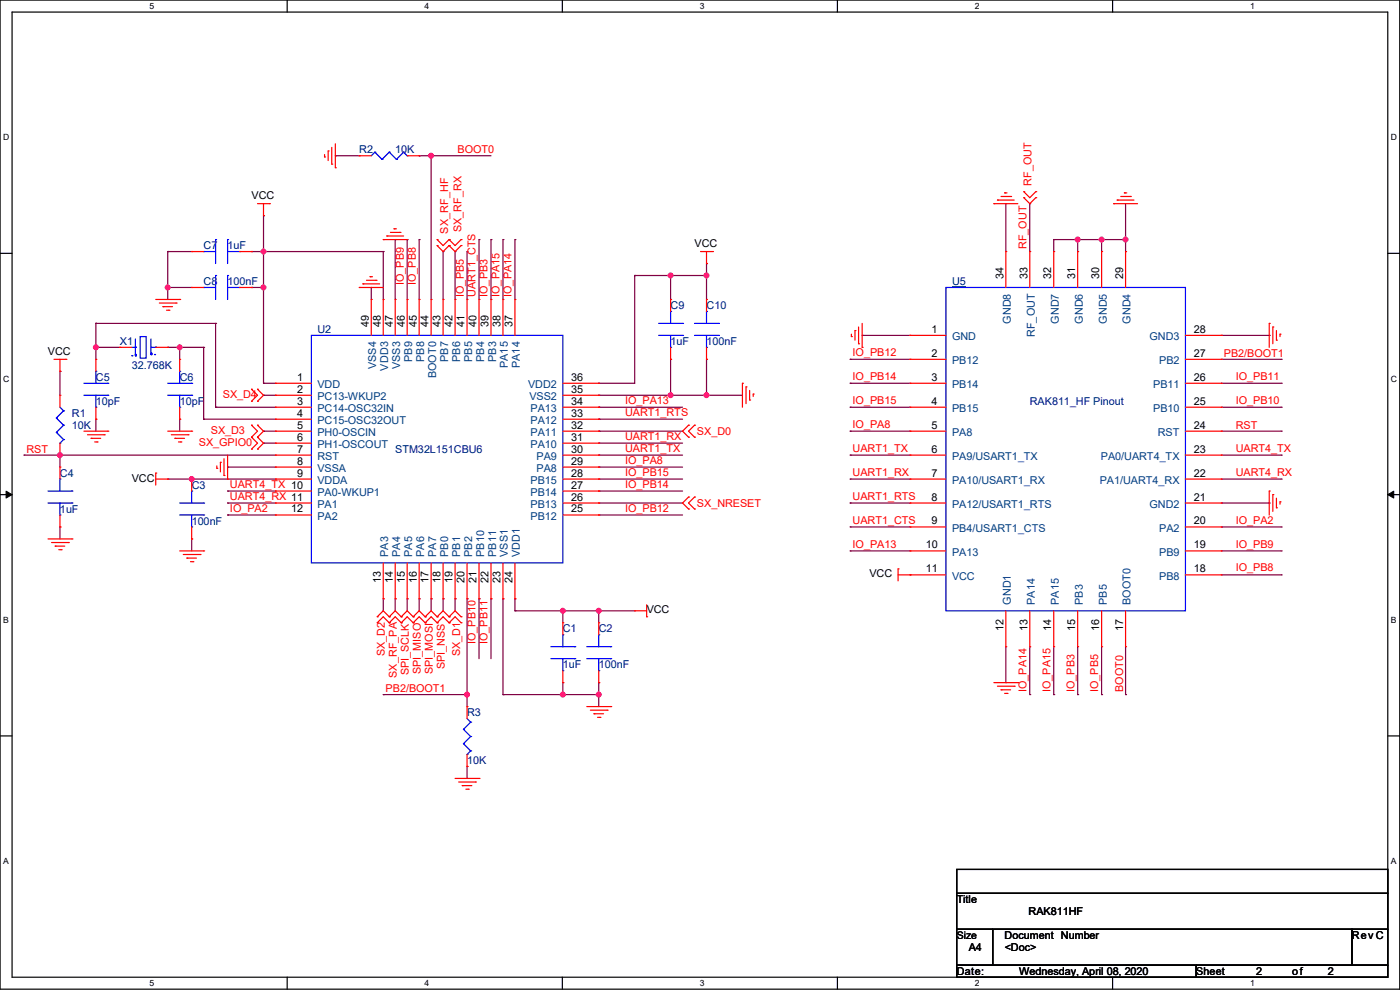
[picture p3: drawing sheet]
<svg xmlns="http://www.w3.org/2000/svg" width="297mm" height="210mm" viewBox="0 0 297 210" stroke-linecap="round" stroke-linejoin="round" font-family="sans-serif">
<path d="M0 0h296.9v209.8h-296.9zM2.6 2.6h291.8v204.7h-291.8z" fill="none" stroke="#000" stroke-width=".25"/>
<g fill="#fff">
<path d="M31.7 .3h1v2h-1z"/>
<path d="M31.7 207.5h1v2.1h-1z"/>
</g>
<path d="M60.9 0v2.6M60.9 207.3v2.5" fill="none" stroke="#000" stroke-width=".25"/>
<g fill="#fff">
<path d="M90.1 .3h1v2h-1z"/>
<path d="M90.1 207.5h1v2.1h-1z"/>
</g>
<path d="M119.3 0v2.6M119.3 207.3v2.5" fill="none" stroke="#000" stroke-width=".25"/>
<g fill="#fff">
<path d="M148.5 .3h1v2h-1z"/>
<path d="M148.5 207.5h1v2.1h-1z"/>
</g>
<path d="M177.7 0v2.6M177.7 207.3v2.5" fill="none" stroke="#000" stroke-width=".25"/>
<g fill="#fff">
<path d="M206.8 .3h1v2h-1z"/>
<path d="M206.8 207.5h1v2.1h-1z"/>
</g>
<path d="M236 0v2.6M236 207.3v2.5" fill="none" stroke="#000" stroke-width=".25"/>
<g fill="#fff">
<path d="M265.2 .3h1v2h-1z"/>
<path d="M265.2 207.5h1v2.1h-1z"/>
<path d="M.7 28.2h1.2v2h-1.2z"/>
<path d="M295 28.2h1.3v2h-1.3z"/>
<path d="M.7 79.3h1.2v2.1h-1.2z"/>
<path d="M295 79.3h1.3v2.1h-1.3z"/>
</g>
<path d="M0 53.7h2.6M294.4 53.7h2.5" fill="none" stroke="#000" stroke-width=".25"/>
<g fill="#fff">
<path d="M.7 130.5h1.2v2h-1.2z"/>
<path d="M295 130.5h1.2v2h-1.2z"/>
</g>
<path d="M0 104.9h2.6M294.4 104.9h2.5" fill="none" stroke="#000" stroke-width=".25"/>
<path d="M1.3 104.2l1.3 .7-1.3 .7zM294.4 104.9l1.3-.7v1.4z" fill="#000" stroke="#000" stroke-width=".21"/>
<g fill="#fff">
<path d="M.7 181.7h1.2v2h-1.2z"/>
<path d="M295 181.7h1.2v2h-1.2z"/>
</g>
<path d="M0 156.1h2.6M294.4 156.1h2.5M203 184.4h91.4v5.1h-91.4zM203 189.5h91.4v7.6h-91.4zM203 197.1h7.6v7.6h-7.6zM210.6 197.1h76.2v7.6h-76.2zM286.8 197.1h7.6v7.6h-7.6zM203 204.7h50.8v2.6h-50.8zM253.8 204.7h40.6v2.6h-40.6z" fill="none" stroke="#000" stroke-width=".25"/>
<g fill="none" stroke="#800040" stroke-width=".25">
<path d="M71.1 33h.1M71.1 33h5.1M88.9 33h.1M88.9 33h15.3M91.5 33h.1M91.5 33v30.5M35.6 53.4h.1M35.6 53.4h5.1M35.6 53.4v10.1M53.4 53.4h.1M53.4 53.4h27.9M55.9 53.4h.1"/>
<path d="M55.9 45.7h.1M55.9 45.7v35.6M81.3 53.4h.1M81.3 53.4v10.1M83.8 50.8h.1M83.8 50.8v12.7M86.4 50.8h.1M86.4 50.8v12.7M88.9 50.8h.1M88.9 50.8v12.7M94 53.4h.1M94 53.4v10.1"/>
<path d="M96.5 53.4h.1M96.5 53.4v10.1M99.1 53.4h.1M99.1 53.4v10.1M101.6 50.8h.1M101.6 50.8v12.7M104.2 50.8h.1M104.2 50.8v12.7M106.7 50.8h.1M106.7 50.8v12.7M109.2 50.8h.1M109.2 50.8v12.7"/>
<path d="M134.6 58.4h.1M134.6 58.4v22.9h-7.6M134.6 58.4h15.3M142.3 58.4h.1M142.3 58.4v5.1M149.9 58.4h.1M149.9 55.9h.1M149.9 55.9v7.6M213.4 43.2h.1M213.4 43.2v10.2M218.5 43.2h.1M218.5 43.2v10.2"/>
<path d="M223.5 50.8h.1M223.5 50.8v2.6M223.5 50.8h15.3M228.6 50.8h.1M228.6 50.8v2.6M233.7 50.8h.1M233.7 50.8v2.6M238.8 50.8h.1M238.8 53.4h.1M238.8 43.2v10.2M12.7 78.8h.1M12.7 78.8v5"/>
<path d="M20.3 73.7h.1M20.3 68.6h.1M20.3 73.7h5.1M20.3 68.6v7.6M20.3 68.6h25.4M35.6 73.7h.1M35.6 61h.1M35.6 73.7h7.6M35.6 61h5.1M38.1 73.7h.1M38.1 73.7v2.5M43.2 73.7h.1"/>
<path d="M43.2 73.7v15.2M45.7 68.6h.1M45.7 68.6v17.8M53.4 61h.1M53.4 61h2.5M55.9 61h.1M78.8 61h.1M78.8 61v2.5M142.3 76.2h.1M142.3 76.2v7.6M149.9 76.2h.1M149.9 76.2v7.6"/>
<path d="M180.4 76.2h.1M180.4 76.2h12.7M182.9 71.1h.1M182.9 71.1h10.2M259.1 71.1h10.2M259.1 76.2h12.7M269.3 71.1h.1M271.8 76.2h.1M5.1 96.5h.1M5.1 96.5h53.3M12.7 96.5h.1M12.7 96.5v2.6"/>
<path d="M20.3 88.9h.1M20.3 88.9v2.6M38.1 88.9h.1M38.1 88.9v2.6M43.2 88.9h.1M43.2 88.9h15.2M45.7 86.4h.1M45.7 86.4h12.7M48.3 99.1h.1M48.3 99.1h10.1M55.9 94h.1M55.9 91.5h.1"/>
<path d="M55.9 83.8h.1M55.9 81.3h.1M55.9 81.3h2.5M55.9 91.5h2.5M55.9 83.8h2.5M55.9 94h2.5M127 81.3h.1M127 83.8h.1M127 86.4h.1M127 88.9h.1M127 91.5h.1M127 94h.1"/>
<path d="M127 96.5h.1M127 99.1h.1M127 86.4h17.8M127 91.5h17.8M127 96.5h17.8M127 83.8h30.5M127 88.9h17.8M127 94h17.8M127 99.1h17.8M142.3 83.8h.1M149.9 83.8h.1M180.4 81.3h.1"/>
<path d="M180.4 86.4h.1M180.4 91.5h.1M180.4 96.5h.1M180.4 81.3h12.7M180.4 86.4h12.7M180.4 91.5h12.7M180.4 96.5h12.7M259.1 81.3h12.7M259.1 86.4h12.7M259.1 91.5h12.7M259.1 96.5h12.7M271.8 81.3h.1"/>
<path d="M271.8 86.4h.1M271.8 91.5h.1M271.8 96.5h.1M12.7 111.8h.1M12.7 111.8v2.5M35.6 101.6h.1M35.6 101.6h22.8M40.7 101.6h.1M40.7 114.3h.1M40.7 114.3v2.6M48.3 109.2h.1M48.3 106.7h.1"/>
<path d="M48.3 104.2h.1M48.3 106.7h10.1M48.3 104.2h10.1M48.3 109.2h10.1M127 101.6h.1M127 104.2h.1M127 106.7h.1M127 109.2h.1M127 101.6h17.8M127 106.7h17.8M127 104.2h17.8M127 109.2h17.8"/>
<path d="M180.4 101.6h.1M180.4 106.7h.1M180.4 111.8h.1M180.4 116.9h.1M180.4 101.6h12.7M180.4 106.7h12.7M180.4 111.8h12.7M180.4 116.9h12.7M259.1 101.6h12.7M259.1 106.7h10.2M259.1 111.8h12.7M259.1 116.9h12.7"/>
<path d="M269.3 106.7h.1M271.8 101.6h.1M271.8 111.8h.1M271.8 116.9h.1M81.3 127h.1M81.3 127v2.6M83.8 127h.1M83.8 127v2.6M86.4 127h.1M86.4 127v2.6M88.9 127h.1M88.9 127v2.6"/>
<path d="M91.5 127h.1M91.5 127v2.6M94 127h.1M94 127v2.6M96.5 127h.1M96.5 127v2.6M99.1 127h.1M99.1 127v22.9M101.6 127h.1M101.6 127v12.7M104.2 127h.1M104.2 127v12.7"/>
<path d="M106.7 127h.1M106.7 127v20.3M109.2 127h.1M109.2 129.6h.1M109.2 127v2.6M109.2 129.6h25.4M119.4 129.6h.1M119.4 129.6v2.5M127 129.6h.1M127 129.6v2.5M213.4 137.2v7.6M218.5 137.2v10.1"/>
<path d="M223.5 137.2v10.1M228.6 137.2v10.1M233.7 137.2v10.1M238.8 137.2v10.1M259.1 121.9h12.7M271.8 121.9h.1M81.3 147.3h.1M81.3 147.3h17.8M99.1 147.3h.1M106.7 147.3h.1M106.7 147.3h20.3M119.4 144.8h.1"/>
<path d="M119.4 147.3h.1M119.4 144.8v2.5M127 144.8h.1M127 147.3h.1M127 144.8v5.1M213.4 144.8h.1M218.5 147.3h.1M223.5 147.3h.1M228.6 147.3h.1M233.7 147.3h.1M238.8 147.3h.1M99.1 162.6h.1"/>
<path d="M99.1 162.6v2.5"/>
</g>
<g fill="#f0f" stroke="#f0f" stroke-width=".25">
<circle cx="238.8" cy="50.8" r=".5"/>
<circle cx="228.6" cy="50.8" r=".5"/>
<circle cx="233.7" cy="50.8" r=".5"/>
<circle cx="99.1" cy="147.3" r=".5"/>
<circle cx="40.7" cy="101.6" r=".5"/>
<circle cx="12.7" cy="96.5" r=".5"/>
<circle cx="91.5" cy="33" r=".5"/>
<circle cx="119.4" cy="129.6" r=".5"/>
<circle cx="119.4" cy="147.3" r=".5"/>
<circle cx="127" cy="129.6" r=".5"/>
<circle cx="127" cy="147.3" r=".5"/>
<circle cx="20.3" cy="73.7" r=".5"/>
<circle cx="38.1" cy="73.7" r=".5"/>
<circle cx="55.9" cy="61" r=".5"/>
<circle cx="35.6" cy="61" r=".5"/>
<circle cx="55.9" cy="53.4" r=".5"/>
<circle cx="142.3" cy="58.4" r=".5"/>
<circle cx="149.9" cy="58.4" r=".5"/>
<circle cx="142.3" cy="83.8" r=".5"/>
<circle cx="149.9" cy="83.8" r=".5"/>
</g>
<g fill="none" stroke="#f00" stroke-width=".25">
<path d="M68.9 33.3h.1M68.9 32.8v.5M69.6 32h.1M69.6 32v2.1M70.4 34.8h.1M70.4 31.3v3.5M71.1 35.6h.1M71.1 30.5v5.1M76.2 33h.1M76.2 33h2.6M86.4 33h2.5M88.9 33h.1"/>
<path d="M40.7 53.4h.1M40.7 53.4h2.5M50.8 53.4h2.6M53.4 53.4h.1M54.6 43.2h2.6M55.9 45.7h.1M55.9 43.2v2.5M57.2 43.2h.1M77.7 59.5h2.1M78.5 58.7h.1M78.5 58.7h.5M79.8 59.5h.1"/>
<path d="M81.3 50.8h.1M81.3 50.8h5.1M82.1 50.1h.1M82.1 50.1h3.5M82.8 49.3h2.1M83.6 48.5h.1M83.6 48.5h.5M84.9 49.3h.1M92.7 52.1h.1M92.7 50.8h.1M92.7 52.1l1.3 1.3 1.3-1.3M92.7 50.8l1.3 1.3 1.3-1.3"/>
<path d="M95.3 52.1h.1M95.3 50.8h.1M95.3 50.8l1.2 1.3 1.3-1.3M95.3 52.1l1.2 1.3 1.3-1.3M97.8 52.1h.1M97.8 50.8h.1M148.6 53.4h2.6M149.9 55.9h.1M149.9 53.4v2.5M151.2 53.4h.1M210.8 43.2h.1M210.8 43.2h5.1"/>
<path d="M211.6 42.4h.1M211.6 42.4h3.6M212.4 41.7h2M213.1 40.9h.1M213.1 40.9h.5M213.4 53.4h.1M213.4 53.4v7.6M214.4 41.7h.1M217.2 41.9h.1M217.2 40.7h.1M217.2 41.9l1.3 1.3 1.2-1.3M217.2 40.7l1.3 1.2 1.2-1.2"/>
<path d="M218.5 53.4h.1M218.5 53.4v7.6M219.7 41.9h.1M219.7 40.7h.1M223.5 53.4h.1M223.5 53.4v7.6M228.6 53.4h.1M228.6 53.4v7.6M233.7 53.4h.1M233.7 53.4v7.6M236.2 43.2h.1M236.2 43.2h5.1"/>
<path d="M237 42.4h.1M237 42.4h3.6M237.8 41.7h2M238.5 40.9h.1M238.5 40.9h.5M238.8 53.4h.1M238.8 53.4v7.6M239.8 41.7h.1M11.5 76.2h2.5M12.7 78.8h.1M12.7 76.2v2.6M14 76.2h.1"/>
<path d="M20.3 76.2h.1M20.3 76.2v2.6M25.4 73.7h.1M25.4 73.7h2.6M33 63.5h5.1M33 73.7h2.6M33.8 64.3h3.6M34.6 65h.1M34.6 65h2M35.3 65.8h.5M35.6 73.7h.1M35.8 65.8h.1"/>
<path d="M37.4 64.3h.1M38.1 63.5h.1M38.1 76.2h.1M38.1 76.2v2.6M40.7 61h.1M40.7 61h2.5M50.8 61h2.6M53.4 61h.1M76.2 61h.1M76.2 61h5.1M77 60.2h.1M77 60.2h3.5"/>
<path d="M78.8 63.5h.1M78.8 63.5v7.6M81.3 63.5h.1M81.3 63.5v7.6M83.8 63.5h.1M83.8 63.5v7.6M86.4 63.5h.1M86.4 63.5v7.6M88.9 63.5h.1M88.9 63.5v7.6M91.5 63.5h.1M91.5 63.5v7.6"/>
<path d="M94 63.5h.1M94 63.5v7.6M96.5 63.5h.1M96.5 63.5v7.6M99.1 63.5h.1M99.1 63.5v7.6M101.6 63.5h.1M101.6 63.5v7.6M104.2 63.5h.1M104.2 63.5v7.6M106.7 63.5h.1M106.7 63.5v7.6"/>
<path d="M109.2 63.5h.1M109.2 63.5v7.6M142.3 76.2h.1M142.3 63.5h.1M142.3 63.5v2.6M142.3 73.7v2.5M149.9 76.2h.1M149.9 63.5h.1M149.9 63.5v2.6M149.9 73.7v2.5M180.6 71.4h.1M180.6 70.9v.5"/>
<path d="M181.4 70.1h.1M181.4 70.1v2.1M182.1 72.9h.1M182.1 69.4v3.5M182.9 73.7h.1M182.9 68.6v5.1M193.1 71.1h.1M193.1 76.2h.1M193.1 76.2h7.6M193.1 71.1h7.6M251.5 76.2h7.6M251.5 71.1h7.6"/>
<path d="M259.1 71.1h.1M259.1 76.2h.1M269.3 68.6h.1M269.3 68.6v5.1M270 69.4h.1M270 69.4v3.5M270.8 72.2h.1M270.8 70.1v2.1M271.5 70.9h.1M271.5 70.9v.5M12.7 99.1h.1M12.7 83.8h.1"/>
<path d="M12.7 96.5h.1M12.7 83.8v2.6M12.7 94v2.5M12.7 99.1v2.5M17.8 91.5h5.1M18.6 92.2h3.5M19.3 93h.1M19.3 93h2.1M20.1 93.7h.5M20.3 88.9h.1M20.3 86.4v2.5M20.6 93.7h.1"/>
<path d="M22.1 92.2h.1M22.9 91.5h.1M35.6 91.5h5.1M36.3 92.2h3.6M37.1 93h.1M37.1 93h2M37.9 93.7h.5M38.1 88.9h.1M38.1 86.4v2.5M38.4 93.7h.1M39.9 92.2h.1M40.7 91.5h.1"/>
<path d="M46 99.3h.1M46 98.8v.5M46.8 98.1h.1M46.8 98.1v2M47.5 97.3v3.6M48.3 96.5v5.1M53.4 82.6h.1M53.4 85.1h.1M53.4 90.2h.1M53.4 92.7h.1M53.4 95.3h.1M53.4 82.6l1.2 1.2-1.2 1.3"/>
<path d="M53.4 90.2l1.2 1.3-1.2 1.2M53.4 92.7l1.2 1.3-1.2 1.3M54.6 85.1h.1M54.6 82.6h.1M54.6 92.7h.1M54.6 90.2h.1M54.6 95.3h.1M54.6 82.6l1.3 1.2-1.3 1.3M54.6 90.2l1.3 1.3-1.3 1.2M54.6 92.7l1.3 1.3-1.3 1.3M58.4 81.3h.1M58.4 83.8h.1"/>
<path d="M58.4 86.4h.1M58.4 88.9h.1M58.4 91.5h.1M58.4 94h.1M58.4 96.5h.1M58.4 99.1h.1M58.4 91.5h7.7M58.4 81.3h7.7M58.4 86.4h7.7M58.4 96.5h7.7M58.4 83.8h7.7M58.4 88.9h7.7"/>
<path d="M58.4 94h7.7M58.4 99.1h7.7M119.4 91.5h7.6M119.4 81.3h7.6M119.4 86.4h7.6M119.4 96.5h7.6M119.4 83.8h7.6M119.4 88.9h7.6M119.4 94h7.6M119.4 99.1h7.6M127 81.3h.1M127 83.8h.1"/>
<path d="M127 86.4h.1M127 88.9h.1M127 91.5h.1M127 94h.1M127 96.5h.1M127 99.1h.1M146.1 90.2h.1M146.1 92.7h.1M146.1 90.2l-1.3 1.3 1.3 1.2M147.3 92.7h.1M147.3 90.2h.1M147.3 90.2l-1.2 1.3 1.2 1.2"/>
<path d="M157.5 81.3h.1M157.5 81.3v5.1M158.3 82.1h.1M158.3 82.1v3.5M159 84.9h.1M159 82.8v2.1M159.8 83.6h.1M159.8 83.6v.5M193.1 81.3h.1M193.1 86.4h.1M193.1 91.5h.1M193.1 96.5h.1"/>
<path d="M193.1 91.5h7.6M193.1 81.3h7.6M193.1 86.4h7.6M193.1 96.5h7.6M251.5 91.5h7.6M251.5 81.3h7.6M251.5 86.4h7.6M251.5 96.5h7.6M259.1 81.3h.1M259.1 86.4h.1M259.1 91.5h.1M259.1 96.5h.1"/>
<path d="M10.2 114.3h5.1M10.9 115.1h3.6M11.7 115.8h.1M11.7 115.8h2M12.5 116.6h.5M12.7 111.8h.1M12.7 109.2v2.6M13 116.6h.1M14.5 115.1h.1M15.3 114.3h.1M33 100.4h.1M33 101.6h2.6"/>
<path d="M33 100.4v2.5M35.6 101.6h.1M38.1 116.9h5.1M38.9 117.6h3.5M39.6 118.4h.1M39.6 118.4h2.1M40.4 119.1h.5M40.7 114.3h.1M40.7 101.6h.1M40.7 101.6v2.6M40.7 111.8v2.5M40.9 119.1h.1"/>
<path d="M42.4 117.6h.1M43.2 116.9h.1M47.5 100.9h.1M48.3 101.6h.1M58.4 101.6h.1M58.4 104.2h.1M58.4 106.7h.1M58.4 109.2h.1M58.4 101.6h7.7M58.4 106.7h7.7M58.4 104.2h7.7M58.4 109.2h7.7"/>
<path d="M81.3 119.4v7.6M83.8 119.4v7.6M86.4 119.4v7.6M88.9 119.4v7.6M91.5 119.4v7.6M94 119.4v7.6M96.5 119.4v7.6M99.1 119.4v7.6M101.6 119.4v7.6M104.2 119.4v7.6M106.7 119.4v7.6M109.2 119.4v7.6"/>
<path d="M119.4 101.6h7.6M119.4 106.7h7.6M119.4 104.2h7.6M119.4 109.2h7.6M127 101.6h.1M127 104.2h.1M127 106.7h.1M127 109.2h.1M146.1 105.4h.1M146.1 108h.1M146.1 105.4l-1.3 1.3 1.3 1.3M147.3 108h.1"/>
<path d="M147.3 105.4h.1M147.3 105.4l-1.2 1.3 1.2 1.3M193.1 101.6h.1M193.1 106.7h.1M193.1 111.8h.1M193.1 116.9h.1M193.1 116.9h7.6M193.1 101.6h7.6M193.1 106.7h7.6M193.1 111.8h7.6M251.5 116.9h7.6M251.5 101.6h7.6"/>
<path d="M251.5 106.7h7.6M251.5 111.8h7.6M259.1 101.6h.1M259.1 106.7h.1M259.1 111.8h.1M259.1 116.9h.1M269.3 104.2h.1M269.3 104.2v5M270 104.9h.1M270 104.9v3.6M270.8 107.7h.1M270.8 105.7v2"/>
<path d="M271.5 106.4h.1M271.5 106.4v.6M80 130.8h.1M80 132.1h.1M80 130.8l1.3-1.2 1.3 1.2M80 132.1l1.3-1.3 1.3 1.3M81.3 127h.1M82.6 130.8h.1M82.6 132.1h.1M82.6 130.8l1.2-1.2 1.3 1.2M82.6 132.1l1.2-1.3 1.3 1.3M83.8 127h.1"/>
<path d="M85.1 130.8h.1M85.1 132.1h.1M85.1 130.8l1.3-1.2 1.3 1.2M85.1 132.1l1.3-1.3 1.3 1.3M86.4 127h.1M87.7 130.8h.1M87.7 132.1h.1M87.7 130.8l1.2-1.2 1.3 1.2M87.7 132.1l1.2-1.3 1.3 1.3M88.9 127h.1M90.2 130.8h.1M90.2 132.1h.1"/>
<path d="M90.2 130.8l1.3-1.2 1.2 1.2M90.2 132.1l1.3-1.3 1.2 1.3M91.5 127h.1M92.7 130.8h.1M92.7 132.1h.1M92.7 130.8l1.3-1.2 1.3 1.2M92.7 132.1l1.3-1.3 1.3 1.3M94 127h.1M95.3 130.8h.1M95.3 132.1h.1M95.3 130.8l1.2-1.2 1.3 1.2M95.3 132.1l1.2-1.3 1.3 1.3"/>
<path d="M96.5 127h.1M97.8 130.8h.1M97.8 132.1h.1M99.1 127h.1M101.6 127h.1M104.2 127h.1M106.7 127h.1M109.2 127h.1M119.4 132.1h.1M119.4 132.1v2.5M127 132.1h.1M127 132.1v2.5"/>
<path d="M134.6 129.6h.1M134.6 129.6h2.6M137.2 130.8h.1M137.2 128.3v2.5M190.5 120.7h.1M190.5 121.9h10.2M190.5 120.7v2.5M193.1 121.9h.1M213.4 137.2h.1M213.4 129.6v7.6M218.5 137.2h.1M218.5 129.6v7.6"/>
<path d="M223.5 137.2h.1M223.5 129.6v7.6M228.6 137.2h.1M228.6 129.6v7.6M233.7 137.2h.1M233.7 129.6v7.6M238.8 137.2h.1M238.8 129.6v7.6M251.5 121.9h7.6M259.1 121.9h.1M99.1 149.9h.1M99.1 149.9v2.5"/>
<path d="M119.4 144.8h.1M119.4 142.3v2.5M124.5 149.9h5.1M125.2 150.6h3.6M126 151.4h.1M126 151.4h2M126.8 152.2h.5M127 144.8h.1M127 142.3v2.5M127.3 152.2h.1M128.8 150.6h.1M129.6 149.9h.1"/>
<path d="M210.8 144.8h5.1M211.6 145.6h3.6M212.4 146.3h.1M212.4 146.3h2M213.1 147.1h.5M213.6 147.1h.1M215.2 145.6h.1M215.9 144.8h.1M96.5 165.1h5.1M97.3 165.9h3.6M98.1 166.6h.1M98.1 166.6h2"/>
<path d="M98.8 167.4h.5M99.1 162.6h.1M99.1 160v2.6M99.3 167.4h.1M100.9 165.9h.1M101.6 165.1h.1"/>
</g>
<g fill="none" stroke="#00f" stroke-width=".25">
<path d="M79.5 32.3h.1M79.5 32.3l-.7 .7M79.5 32.3l1.5 1.5M81 33.8h.1M82.6 32.3h.1M82.6 32.3l-1.6 1.5M82.6 32.3l1.5 1.5M84.1 33.8h.1M85.6 32.3h.1M85.6 32.3l-1.5 1.5M85.6 32.3l.8 .7M86.4 33h.1"/>
<path d="M43.2 53.4h.1M43.2 53.4h2.5M45.7 50.8h.1M45.7 58.4h.1M45.7 50.8v5.1M45.7 58.4v5.1M48.3 50.8h.1M48.3 58.4h.1M48.3 50.8v5.1M48.3 58.4v5.1M48.3 53.4h2.5M50.8 53.4h.1"/>
<path d="M20.3 78.8h.1M20.3 78.8v2.5M28 75.5h.1M28 73.7h.7M28.7 75.2h.1M28.7 75.5h.1M28.7 73.7h.1M28.7 71.9v3.6M29.7 71.4h1.3v4.6h-1.3zM32 75.2h.1M32 75h.1M32 71.9v3.3"/>
<path d="M32 73.7h1M32.8 75.2h.1M33 73.7h.1M38.1 78.8h.1M38.1 78.8v2.5M43.2 61h.1M43.2 61h2.5M48.3 61h2.5M50.8 61h.1M66.1 71.1h53.3v48.3h-53.3zM139.7 71.1h5.1M139.7 68.6h5.1"/>
<path d="M142.3 66.1h.1M142.3 73.7h.1M142.3 66.1v2.5M142.3 71.1v2.6M144.8 71.1h.1M144.8 68.6h.1M147.3 71.1h5.1M147.3 68.6h5.1M149.9 66.1h.1M149.9 73.7h.1M149.9 66.1v2.5M149.9 71.1v2.6"/>
<path d="M152.4 71.1h.1M152.4 68.6h.1M200.7 61h50.8v68.6h-50.8zM12 88.7h.1M12 91.7h.1M12 88.7l1.5 1.5M12 91.7l1.5 1.5M12.7 94h.1M12.7 86.4l.8 .7M13.5 87.1h.1M13.5 90.2h.1M13.5 93.2h.1"/>
<path d="M13.5 87.1l-1.5 1.6M13.5 90.2l-1.5 1.5M13.5 93.2l-.8 .8M17.8 83.8h5.1M17.8 81.3h5.1M20.3 86.4h.1M20.3 83.8v2.6M22.9 83.8h.1M22.9 81.3h.1M35.6 83.8h5.1M35.6 81.3h5.1M38.1 86.4h.1"/>
<path d="M38.1 83.8v2.6M40.7 83.8h.1M40.7 81.3h.1M10.2 106.7h5.1M10.2 104.2h5.1M12.7 101.6h.1M12.7 109.2h.1M12.7 101.6v2.6M12.7 106.7v2.5M15.3 106.7h.1M15.3 104.2h.1M38.1 106.7h5.1"/>
<path d="M38.1 109.2h5.1M40.7 104.2h.1M40.7 111.8h.1M40.7 104.2v2.5M40.7 109.2v2.6M43.2 109.2h.1M43.2 106.7h.1M116.9 139.7h5M116.9 137.2h5M119.4 134.6h.1M119.4 134.6v2.6M119.4 139.7v2.6"/>
<path d="M121.9 139.7h.1M121.9 137.2h.1M124.5 139.7h5.1M124.5 137.2h5.1M127 134.6h.1M127 134.6v2.6M127 139.7v2.6M129.6 139.7h.1M129.6 137.2h.1M98.3 154.7h.1M98.3 157.8h.1M98.3 154.7l1.5 1.5"/>
<path d="M98.3 157.8l1.5 1.5M99.1 152.4l.7 .8M99.8 153.2h.1M99.8 156.2h.1M99.8 159.3h.1M99.8 153.2l-1.5 1.5M99.8 156.2l-1.5 1.6M99.8 159.3l-.7 .7M119.4 142.3h.1M127 142.3h.1M99.1 160h.1"/>
</g>
<path d="M202 60.8h2.9" fill="none" stroke="#000080" stroke-width=".21"/>
<g font-size="2.3" fill="#000080">
<text x="76.2" y="32.6">R2</text>
<text x="83.8" y="32.6">10K</text>
<text x="43.2" y="52.9">C7</text>
<text x="48.3" y="52.9">1uF</text>
<text x="43.2" y="60.5">C8</text>
<text x="48.3" y="60.5">100nF</text>
<text x="142.3" y="65.6">C9</text>
<text x="149.9" y="65.6">C10</text>
<text x="202" y="60.5">U5</text>
<text x="67.3" y="70.7">U2</text>
<text x="25.4" y="73.2">X1</text>
<text x="142.3" y="73.2">1uF</text>
<text x="149.9" y="73.2">100nF</text>
<text x="20.3" y="80.8">C5</text>
<text x="28" y="78.3">32.768K</text>
<text x="38.1" y="80.8">C6</text>
<text x="15.3" y="88.4">R1</text>
<text x="20.3" y="85.9">10pF</text>
<text x="38.1" y="85.9">10pF</text>
<text x="218.5" y="85.9">RAK811_HF Pinout</text>
<text x="15.3" y="91">10K</text>
<text x="12.7" y="101.1">C4</text>
<text x="83.8" y="96.1">STM32L151CBU6</text>
<text x="40.7" y="103.7">C3</text>
<text x="12.7" y="108.8">1uF</text>
<text x="40.7" y="111.3">100nF</text>
<text x="119.4" y="134.2">C1</text>
<text x="127" y="134.2">C2</text>
<text x="119.4" y="141.8">1uF</text>
<text x="127" y="141.8">100nF</text>
<text x="99.1" y="151.9">R3</text>
<text x="99.1" y="162.1">10K</text>
</g>
<g font-size="2.3" fill="#f00">
<text x="97.1" y="32.5">BOOT0</text>
<text x="218.8" y="39.4" transform="rotate(-90 218.8 39.4)">RF_OUT</text>
<text x="95.1" y="49.6" transform="rotate(-90 95.1 49.6)">SX_RF_HF</text>
<text x="97.9" y="49.3" transform="rotate(-90 97.9 49.3)">SX_RF_RX</text>
<text x="217.8" y="52.9" transform="rotate(-90 217.8 52.9)">RF_OUT</text>
<text x="85.7" y="60.5" transform="rotate(-90 85.7 60.5)">IO_PB9</text>
<text x="88.2" y="60.5" transform="rotate(-90 88.2 60.5)">IO_PB8</text>
<text x="98.4" y="63" transform="rotate(-90 98.4 63)">IO_PB5</text>
<text x="100.9" y="63" transform="rotate(-90 100.9 63)">UART1_CTS</text>
<text x="103.4" y="63" transform="rotate(-90 103.4 63)">IO_PB3</text>
<text x="106" y="63" transform="rotate(-90 106 63)">IO_PA15</text>
<text x="108.5" y="63" transform="rotate(-90 108.5 63)">IO_PA14</text>
<text x="180.9" y="75.5">IO_PB12</text>
<text x="259.6" y="75.7">PB2/BOOT1</text>
<text x="180.9" y="80.6">IO_PB14</text>
<text x="262.2" y="80.6">IO_PB11</text>
<text x="47.3" y="84.4">SX_D4</text>
<text x="132.6" y="85.7">IO_PA13</text>
<text x="132.6" y="88.2">UART1_RTS</text>
<text x="180.9" y="85.7">IO_PB15</text>
<text x="262.2" y="85.7">IO_PB10</text>
<text x="42.2" y="94.5">SX_GPIO0</text>
<text x="44.7" y="92">SX_D3</text>
<text x="132.6" y="93.3">UART1_RX</text>
<text x="132.6" y="95.8">UART1_TX</text>
<text x="147.9" y="92.2">SX_D0</text>
<text x="180.9" y="90.7">IO_PA8</text>
<text x="180.9" y="95.8">UART1_TX</text>
<text x="262.2" y="91">RST</text>
<text x="262.2" y="95.8">UART4_TX</text>
<text x="5.6" y="96">RST</text>
<text x="132.6" y="98.4">IO_PA8</text>
<text x="132.6" y="100.9">IO_PB15</text>
<text x="180.9" y="100.9">UART1_RX</text>
<text x="262.2" y="100.9">UART4_RX</text>
<text x="48.8" y="106">UART4_RX 11</text>
<text x="48.8" y="103.4">UART4_TX 10</text>
<text x="132.6" y="103.4">IO_PB14</text>
<text x="147.9" y="107.5">SX_NRESET</text>
<text x="180.9" y="106">UART1_RTS</text>
<text x="48.8" y="108.5">IO_PA2</text>
<text x="132.6" y="108.5">IO_PB12</text>
<text x="180.9" y="111.1">UART1_CTS</text>
<text x="262.2" y="111.1">IO_PA2</text>
<text x="180.9" y="116.1">IO_PA13</text>
<text x="262.2" y="116.1">IO_PB9</text>
<text x="262.2" y="121.2">IO_PB8</text>
<text x="100.9" y="136.7" transform="rotate(-90 100.9 136.7)">IO_PB10</text>
<text x="103.4" y="136.7" transform="rotate(-90 103.4 136.7)">IO_PB11</text>
<text x="81.6" y="139.2" transform="rotate(-90 81.6 139.2)">SX_D2</text>
<text x="84.2" y="143.8" transform="rotate(-90 84.2 143.8)">SX_RF_PA</text>
<text x="86.7" y="143.3" transform="rotate(-90 86.7 143.3)">SPI_SCLK</text>
<text x="89.3" y="143" transform="rotate(-90 89.3 143)">SPI_MISO</text>
<text x="91.8" y="143" transform="rotate(-90 91.8 143)">SPI_MOSI</text>
<text x="94.3" y="142" transform="rotate(-90 94.3 142)">SPI_NSS</text>
<text x="97.6" y="139.2" transform="rotate(-90 97.6 139.2)">SX_D1</text>
<text x="81.8" y="146.8">PB2/BOOT1</text>
<text x="217.8" y="146.8" transform="rotate(-90 217.8 146.8)">IO_PA14</text>
<text x="222.8" y="146.8" transform="rotate(-90 222.8 146.8)">IO_PA15</text>
<text x="227.9" y="146.8" transform="rotate(-90 227.9 146.8)">IO_PB3</text>
<text x="233" y="146.8" transform="rotate(-90 233 146.8)">IO_PB5</text>
<text x="238.3" y="146.8" transform="rotate(-90 238.3 146.8)">BOOT0</text>
</g>
<g font-size="2.3">
<text x="53.4" y="42.2">VCC</text>
<text x="147.3" y="52.4">VCC</text>
<text x="212.9" y="59.2" transform="rotate(-90 212.9 59.2)">34</text>
<text x="217.9" y="59.2" transform="rotate(-90 217.9 59.2)">33</text>
<text x="223" y="59.2" transform="rotate(-90 223 59.2)">32</text>
<text x="228.1" y="59.2" transform="rotate(-90 228.1 59.2)">31</text>
<text x="233.2" y="59.2" transform="rotate(-90 233.2 59.2)">30</text>
<text x="238.3" y="59.2" transform="rotate(-90 238.3 59.2)">29</text>
<text x="78.2" y="69.4" transform="rotate(-90 78.2 69.4)">49</text>
<text x="80.8" y="69.4" transform="rotate(-90 80.8 69.4)">48</text>
<text x="83.3" y="69.4" transform="rotate(-90 83.3 69.4)">47</text>
<text x="85.9" y="69.4" transform="rotate(-90 85.9 69.4)">46</text>
<text x="88.4" y="69.4" transform="rotate(-90 88.4 69.4)">45</text>
<text x="90.9" y="69.4" transform="rotate(-90 90.9 69.4)">44</text>
<text x="93.5" y="69.4" transform="rotate(-90 93.5 69.4)">43</text>
<text x="96" y="69.4" transform="rotate(-90 96 69.4)">42</text>
<text x="98.6" y="69.4" transform="rotate(-90 98.6 69.4)">41</text>
<text x="101.1" y="69.4" transform="rotate(-90 101.1 69.4)">40</text>
<text x="103.6" y="69.4" transform="rotate(-90 103.6 69.4)">39</text>
<text x="106.2" y="69.4" transform="rotate(-90 106.2 69.4)">38</text>
<text x="108.7" y="69.4" transform="rotate(-90 108.7 69.4)">37</text>
<text x="197.6" y="70.6">1</text>
<text x="253.3" y="70.6">28</text>
<text x="10.2" y="75.2">VCC</text>
<text x="197.6" y="75.7">2</text>
<text x="253.3" y="75.7">27</text>
<text x="63" y="80.8">1</text>
<text x="63" y="83.3">2</text>
<text x="121.2" y="80.8">36</text>
<text x="121.2" y="83.3">35</text>
<text x="197.6" y="80.8">3</text>
<text x="253.3" y="80.8">26</text>
<text x="63" y="85.9">3</text>
<text x="63" y="88.4">4</text>
<text x="121.2" y="85.9">34</text>
<text x="121.2" y="88.4">33</text>
<text x="197.6" y="85.9">4</text>
<text x="253.3" y="85.9">25</text>
<text x="63" y="90.9">5</text>
<text x="63" y="93.5">6</text>
<text x="121.2" y="90.9">32</text>
<text x="121.2" y="93.5">31</text>
<text x="197.6" y="90.9">5</text>
<text x="253.3" y="90.9">24</text>
<text x="63" y="96">7</text>
<text x="63" y="98.6">8</text>
<text x="63" y="101.1">9</text>
<text x="121.2" y="96">30</text>
<text x="121.2" y="98.6">29</text>
<text x="121.2" y="101.1">28</text>
<text x="197.6" y="96">6</text>
<text x="197.6" y="101.1">7</text>
<text x="253.3" y="96">23</text>
<text x="253.3" y="101.1">22</text>
<text x="28" y="102.2">VCC</text>
<text x="121.2" y="103.6">27</text>
<text x="121.2" y="106.2">26</text>
<text x="197.6" y="106.2">8</text>
<text x="253.3" y="106.2">21</text>
<text x="61.7" y="108.7">12</text>
<text x="121.2" y="108.7">25</text>
<text x="197.6" y="111.3">9</text>
<text x="253.3" y="111.3">20</text>
<text x="196.4" y="116.3">10</text>
<text x="253.3" y="116.3">19</text>
<text x="80.8" y="123.8" transform="rotate(-90 80.8 123.8)">13</text>
<text x="83.3" y="123.8" transform="rotate(-90 83.3 123.8)">14</text>
<text x="85.9" y="123.8" transform="rotate(-90 85.9 123.8)">15</text>
<text x="88.4" y="123.8" transform="rotate(-90 88.4 123.8)">16</text>
<text x="90.9" y="123.8" transform="rotate(-90 90.9 123.8)">17</text>
<text x="93.5" y="123.8" transform="rotate(-90 93.5 123.8)">18</text>
<text x="96" y="123.8" transform="rotate(-90 96 123.8)">19</text>
<text x="98.6" y="123.8" transform="rotate(-90 98.6 123.8)">20</text>
<text x="101.1" y="123.8" transform="rotate(-90 101.1 123.8)">21</text>
<text x="103.6" y="123.8" transform="rotate(-90 103.6 123.8)">22</text>
<text x="106.2" y="123.8" transform="rotate(-90 106.2 123.8)">23</text>
<text x="108.7" y="123.8" transform="rotate(-90 108.7 123.8)">24</text>
<text x="184.4" y="122.5">VCC</text>
<text x="196.4" y="121.4">11</text>
<text x="253.3" y="121.4">18</text>
<text x="137.2" y="130.1">VCC</text>
<text x="212.9" y="133.9" transform="rotate(-90 212.9 133.9)">12</text>
<text x="217.9" y="133.9" transform="rotate(-90 217.9 133.9)">13</text>
<text x="223" y="133.9" transform="rotate(-90 223 133.9)">14</text>
<text x="228.1" y="133.9" transform="rotate(-90 228.1 133.9)">15</text>
<text x="233.2" y="133.9" transform="rotate(-90 233.2 133.9)">16</text>
<text x="238.3" y="133.9" transform="rotate(-90 238.3 133.9)">17</text>
<text x="203" y="191.6">Title</text>
<text x="218.2" y="194.1">RAK811HF</text>
<text x="205.5" y="201.7">A4</text>
<text x="213.1" y="199.2">Document Number</text>
<text x="213.1" y="201.7">&lt;Doc&gt;</text>
<text x="286.8" y="199.2">Rev C</text>
<text x="203" y="206.8">Date:</text>
<text x="216.2" y="206.8">Wednesday, April 08, 2020</text>
<text x="253.8" y="206.8">Sheet</text>
<text x="266.5" y="206.8">2</text>
<text x="274.1" y="206.8">of</text>
<text x="281.7" y="206.8">2</text>
</g>
<g font-size="2.3" fill="#004080">
<text x="214.5" y="68.7" transform="rotate(-90 214.5 68.7)">GND8</text>
<text x="219.5" y="71.5" transform="rotate(-90 219.5 71.5)">RF_OUT</text>
<text x="224.6" y="68.7" transform="rotate(-90 224.6 68.7)">GND7</text>
<text x="229.7" y="68.7" transform="rotate(-90 229.7 68.7)">GND6</text>
<text x="234.8" y="68.7" transform="rotate(-90 234.8 68.7)">GND5</text>
<text x="239.9" y="68.7" transform="rotate(-90 239.9 68.7)">GND4</text>
<text x="87.4" y="76.8" transform="rotate(-90 87.4 76.8)">PB9</text>
<text x="90" y="76.8" transform="rotate(-90 90 76.8)">PB8</text>
<text x="95.1" y="76.8" transform="rotate(-90 95.1 76.8)">PB7</text>
<text x="97.6" y="76.8" transform="rotate(-90 97.6 76.8)">PB6</text>
<text x="100.1" y="76.8" transform="rotate(-90 100.1 76.8)">PB5</text>
<text x="102.7" y="76.8" transform="rotate(-90 102.7 76.8)">PB4</text>
<text x="105.2" y="76.8" transform="rotate(-90 105.2 76.8)">PB3</text>
<text x="202" y="72.2">GND</text>
<text x="202" y="77.3">PB12</text>
<text x="243.9" y="72.2">GND3</text>
<text x="245.9" y="77.3">PB2</text>
<text x="67.3" y="82.3">VDD</text>
<text x="79.8" y="78.3" transform="rotate(-90 79.8 78.3)">VSS4</text>
<text x="82.4" y="78.6" transform="rotate(-90 82.4 78.6)">VDD3</text>
<text x="84.9" y="78.3" transform="rotate(-90 84.9 78.3)">VSS3</text>
<text x="92.5" y="80.2" transform="rotate(-90 92.5 80.2)">BOOT0</text>
<text x="107.8" y="78.1" transform="rotate(-90 107.8 78.1)">PA15</text>
<text x="110.3" y="78.1" transform="rotate(-90 110.3 78.1)">PA14</text>
<text x="112" y="82.3">VDD2</text>
<text x="202" y="82.3">PB14</text>
<text x="244.6" y="82.3">PB11</text>
<text x="67.3" y="84.9">PC13-WKUP2</text>
<text x="67.3" y="87.4">PC14-OSC32IN</text>
<text x="67.3" y="90">PC15-OSC32OUT</text>
<text x="112.3" y="84.9">VSS2</text>
<text x="112.6" y="87.4">PA13</text>
<text x="112.6" y="90">PA12</text>
<text x="202" y="87.4">PB15</text>
<text x="244.6" y="87.4">PB10</text>
<text x="67.3" y="92.5">PH0-OSCIN</text>
<text x="67.3" y="95">PH1-OSCOUT</text>
<text x="112.6" y="92.5">PA11</text>
<text x="112.6" y="95">PA10</text>
<text x="202" y="92.5">PA8</text>
<text x="245.6" y="92.5">RST</text>
<text x="67.3" y="97.6">RST</text>
<text x="67.3" y="100.1">VSSA</text>
<text x="113.8" y="97.6">PA9</text>
<text x="113.8" y="100.1">PA8</text>
<text x="202" y="97.6">PA9/USART1_TX</text>
<text x="233.5" y="97.6">PA0/UART4_TX</text>
<text x="67.3" y="102.7">VDDA</text>
<text x="67.3" y="105.2">PA0-WKUP1</text>
<text x="67.3" y="107.7">PA1</text>
<text x="112.6" y="102.7">PB15</text>
<text x="112.6" y="105.2">PB14</text>
<text x="112.6" y="107.7">PB13</text>
<text x="202" y="102.7">PA10/USART1_RX</text>
<text x="202" y="107.7">PA12/USART1_RTS</text>
<text x="233.3" y="102.7">PA1/UART4_RX</text>
<text x="243.9" y="107.7">GND2</text>
<text x="67.3" y="110.3">PA2</text>
<text x="112.6" y="110.3">PB12</text>
<text x="202" y="112.8">PB4/USART1_CTS</text>
<text x="245.9" y="112.8">PA2</text>
<text x="82.4" y="118.1" transform="rotate(-90 82.4 118.1)">PA3</text>
<text x="84.9" y="118.1" transform="rotate(-90 84.9 118.1)">PA4</text>
<text x="87.4" y="118.1" transform="rotate(-90 87.4 118.1)">PA5</text>
<text x="90" y="118.1" transform="rotate(-90 90 118.1)">PA6</text>
<text x="92.5" y="118.1" transform="rotate(-90 92.5 118.1)">PA7</text>
<text x="95.1" y="118.1" transform="rotate(-90 95.1 118.1)">PB0</text>
<text x="97.6" y="118.1" transform="rotate(-90 97.6 118.1)">PB1</text>
<text x="100.1" y="118.1" transform="rotate(-90 100.1 118.1)">PB2</text>
<text x="102.7" y="118.1" transform="rotate(-90 102.7 118.1)">PB10</text>
<text x="105.2" y="118.1" transform="rotate(-90 105.2 118.1)">PB11</text>
<text x="107.8" y="118.1" transform="rotate(-90 107.8 118.1)">VSS1</text>
<text x="110.3" y="118.1" transform="rotate(-90 110.3 118.1)">VDD1</text>
<text x="202" y="117.9">PA13</text>
<text x="245.9" y="117.9">PB9</text>
<text x="202" y="123">VCC</text>
<text x="245.9" y="123">PB8</text>
<text x="214.5" y="128.3" transform="rotate(-90 214.5 128.3)">GND1</text>
<text x="219.5" y="128.3" transform="rotate(-90 219.5 128.3)">PA14</text>
<text x="224.6" y="128.3" transform="rotate(-90 224.6 128.3)">PA15</text>
<text x="229.7" y="128.3" transform="rotate(-90 229.7 128.3)">PB3</text>
<text x="234.8" y="128.3" transform="rotate(-90 234.8 128.3)">PB5</text>
<text x="239.9" y="128.3" transform="rotate(-90 239.9 128.3)">BOOT0</text>
</g>
<text font-size="2.2" x="203" y="199.1">Size</text>
<g font-size="1.8">
<text x="31.7" y="1.9">5</text>
<text x="90.1" y="1.9">4</text>
<text x="148.5" y="1.9">3</text>
<text x="206.8" y="1.9">2</text>
<text x="265.2" y="1.9">1</text>
<text x=".7" y="29.8">D</text>
<text x="295.1" y="29.8">D</text>
<text x=".7" y="81">C</text>
<text x="295.1" y="81">C</text>
<text x=".7" y="132.1">B</text>
<text x="295.1" y="132.1">B</text>
<text x=".7" y="183.3">A</text>
<text x="295.1" y="183.3">A</text>
<text x="31.7" y="209.2">5</text>
<text x="90.1" y="209.2">4</text>
<text x="148.5" y="209.2">3</text>
<text x="206.8" y="209.2">2</text>
<text x="265.2" y="209.2">1</text>
</g>
</svg>
